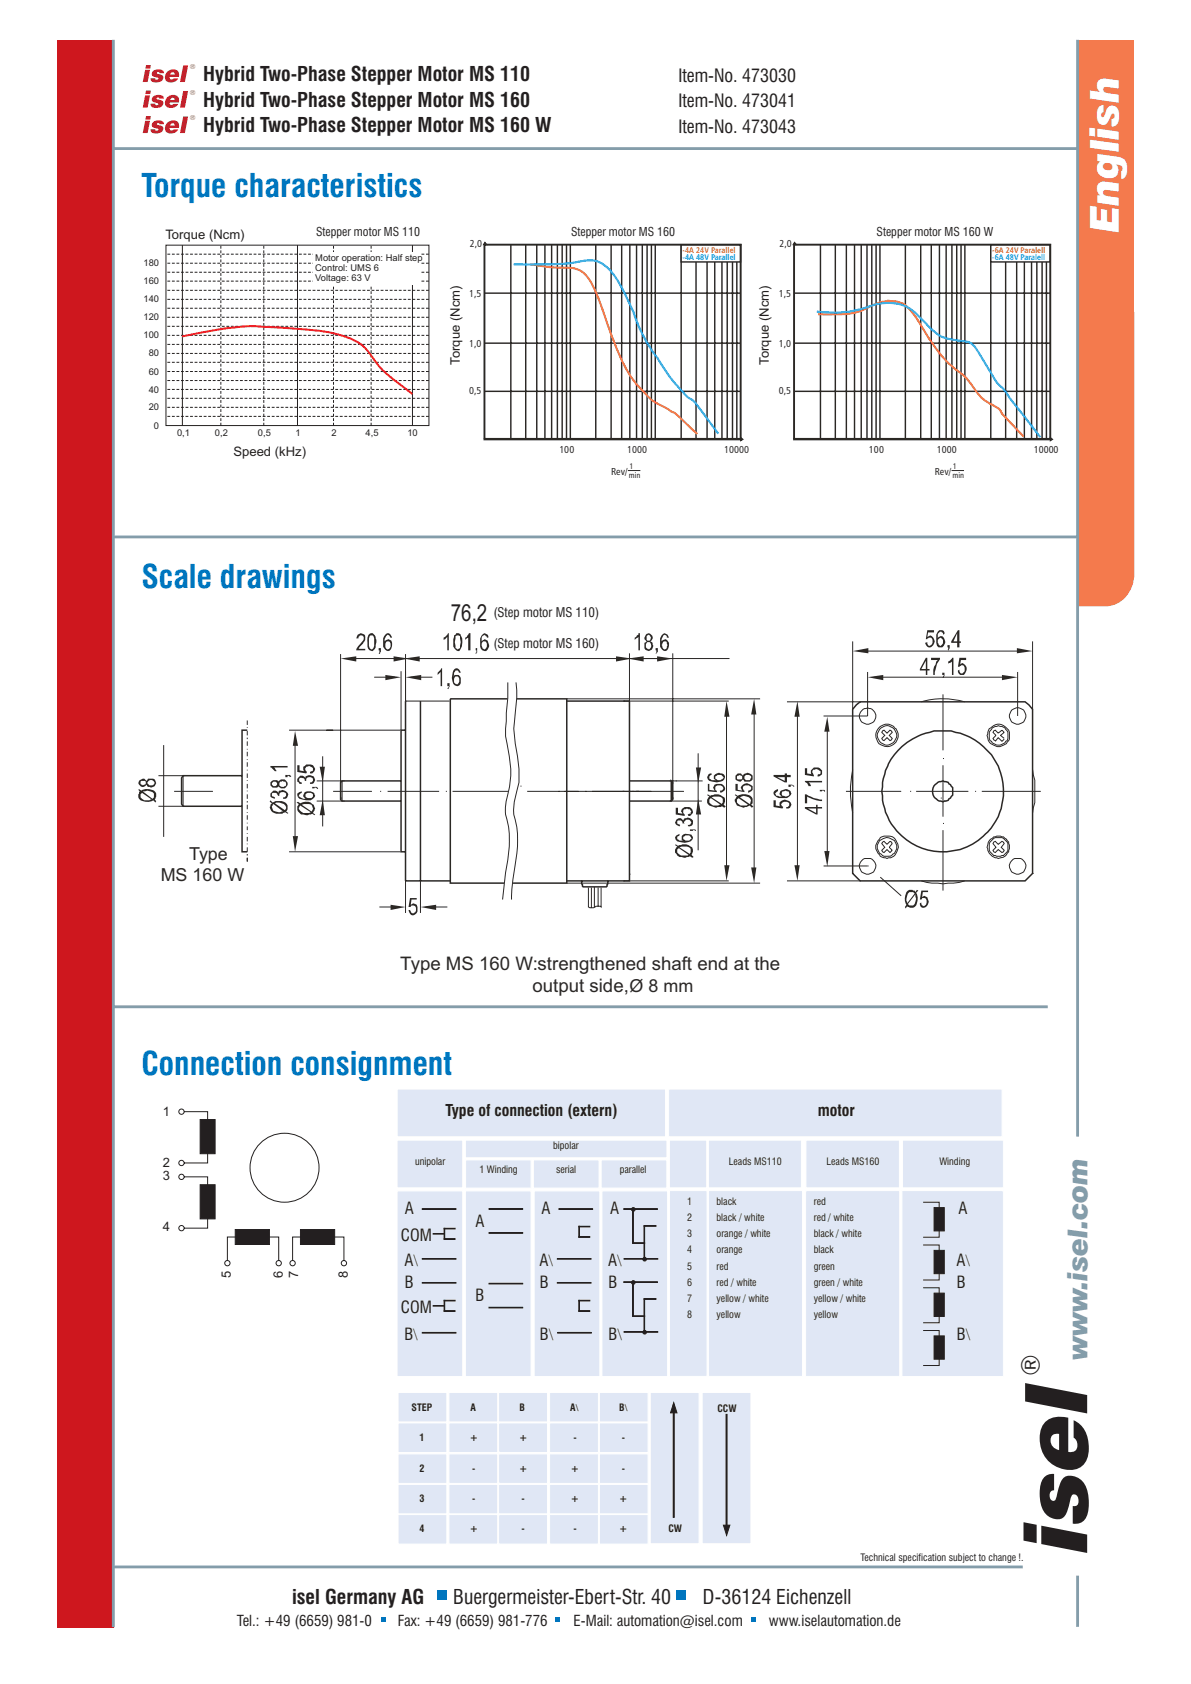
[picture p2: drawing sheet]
<svg xmlns="http://www.w3.org/2000/svg" width="210mm" height="297mm" viewBox="0 0 210 297" stroke-linecap="round" stroke-linejoin="round" font-family="sans-serif">
<path d="M10 7h10v280h-10z" fill="#ce171e"/>
<path d="M20 7v280M20.2 26.2h169.6" fill="none" stroke="#849daa" stroke-width=".5"/>
<path d="M183.6 269.1v3.3l8.1 1.5v-3.2zM180.5 268.5v3.2l2.3 .5v-3.2zM184.3 260.4a4.5 4.5 0 0 0-1 4 3.6 3.6 0 0 0 2.7 3.5 1.72 1.72 0 0 0 2.2-1.4l.4-1.7a1.43 1.43 0 0 1 .6-1.2 1.06 1.06 0 0 1 .9 1.6 .71 .71 0 0 1-1 .4v3.2a2.2 2.2 0 0 0 2.7-1.9 7.2 7.2 0 0 0-.9-5.6 2.67 2.67 0 0 0-3.4-.6 10.8 10.8 0 0 0-1.4 3.9 .59 .59 0 0 1-.7 .1 .59 .59 0 0 1-.3-.6 .89 .89 0 0 1 .7-1.2v-2.9h-.5zM184.3 250.8a5 5 0 0 0-.5 5.5 5.3 5.3 0 0 0 6.2 2.8 3.5 3.5 0 0 0 2-3.6 4.9 4.9 0 0 0-2.7-5v3.1a1.49 1.49 0 0 1 .1 2.4l-1.1 .1v-6a4.4 4.4 0 0 0-4 .7zM185.5 253.2l.7-.3h.5v2.9a1.69 1.69 0 0 1-1.2-2.6zM180.7 244v3.2l11 2.1v-3.2z" fill-rule="evenodd" fill="#231f20"/>
<path d="M20 94.7h170M20.1 276.4h160.2M190 277.9v9.1" fill="none" stroke="#849daa" stroke-width=".5"/>
<g fill="#fff">
<path d="M154.3 41.3h8.8v2h-8.8z"/>
<path d="M41.4 38.7h8.7v1.9h-8.7z"/>
</g>
<g fill="none" stroke="#2b2824" stroke-width=".25">
<path d="M85.5 51.7h45.2M90.1 43.2v34.2M92.7 43.2v34.2M94.6 43.2v34.2M96.1 43.2v34.2M97.3 43.2v34.2M98.3 43.2v34.2M99.1 43.2v34.2M99.9 43.2v34.2M100.6 43.2v34.2M105 43.2v34.2M107.7 43.2v34.2"/>
<path d="M109.6 43.2v34.2M111 43.2v34.2M112.2 43.2v34.2M113.2 43.2v34.2M114.1 43.2v34.2M114.8 43.2v34.2M115.5 43.2v34.2M120.1 43.2v34.2M122.7 43.2v34.2M124.7 43.2v34.2M126 43.2v34.2M127.3 43.2v34.2"/>
<path d="M128.2 43.2v34.2M129.1 43.2v34.2M129.9 43.2v34.2M85.5 60.5h45.2M85.5 69h45.2"/>
</g>
<path d="M120.1 43.2h10.5v3h-10.5z" fill="#fff"/>
<path d="M120.1 43.2h10.5v3h-10.5z" fill="none" stroke="#2b2824" stroke-width=".25"/>
<path d="M85.4 43h45.2l.2 .2-.2 .1h-45.2zM130.6 43h.2v.2zM130.4 43.2h.4v34.2l-.2 .3-.2-.3zM130.8 77.4v.3h-.2zM85.4 77.2h45.2v.5h-45.2l-.2-.3zM85.2 77.4l.2 .3h-.2zM85.4 43l.2 .2v34.2h-.4v-34.2zM85.2 43h.2l-.2 .2z" fill="#2b2824"/>
<path d="M85.5 42.7l.3 .5h-.6z" fill="#2b2824"/>
<path d="M85.5 42.7l.3 .5h-.6z" fill="none" stroke="#2b2824" stroke-width=".18"/>
<path d="M130.6 77.2l.4 .3-.4 .3z" fill="#2b2824"/>
<path d="M130.6 77.2l.4 .3-.4 .3zM110.7 83h2.2M167.8 83h2.2" fill="none" stroke="#2b2824" stroke-width=".18"/>
<path d="M93.5 46.7l1 .1a32.9 32.9 0 0 0 6.4 .5 4.2 4.2 0 0 1 3.3 2.5 67.9 67.9 0 0 1 3.7 9.5l.3 .8a22.8 22.8 0 0 0 7 10.7l2.6 1.4a10.6 10.6 0 0 1 3.5 2.8l1.6 1.5" fill="none" stroke="#f5821f" stroke-width=".35"/>
<path d="M90.6 46.6h3a48.2 48.2 0 0 0 10.2-.7 5.6 5.6 0 0 1 4.7 3 38.1 38.1 0 0 1 4 8.5 29.9 29.9 0 0 0 3.8 6.4 26.8 26.8 0 0 0 5.3 6.5 3.1 3.1 0 0 1 1.6 1.6l3.4 4.6" fill="none" stroke="#00adef" stroke-width=".35"/>
<g fill="none" stroke="#2b2824" stroke-width=".25">
<path d="M140.1 51.7h45.1M144.7 43.2v34.2M147.3 43.2v34.2M149.2 43.2v34.2M150.7 43.2v34.2M151.8 43.2v34.2M152.9 43.2v34.2M153.7 43.2v34.2M154.5 43.2v34.2M155.1 43.2v34.2M159.6 43.2v34.2M162.3 43.2v34.2"/>
<path d="M164.2 43.2v34.2M165.6 43.2v34.2M166.8 43.2v34.2M167.8 43.2v34.2M168.7 43.2v34.2M169.4 43.2v34.2M170.1 43.2v34.2M174.7 43.2v34.2M177.3 43.2v34.2M179.2 43.2v34.2M180.6 43.2v34.2M181.9 43.2v34.2"/>
<path d="M182.8 43.2v34.2M183.7 43.2v34.2M184.5 43.2v34.2M140.1 60.5h45.1M140.1 69h45.1"/>
</g>
<path d="M174.7 43.2h10.5v3h-10.5z" fill="#fff"/>
<path d="M174.7 43.2h10.5v3h-10.5z" fill="none" stroke="#2b2824" stroke-width=".25"/>
<path d="M140 43h45.2l.1 .2-.1 .1h-45.2zM185.2 43h.1v.2zM185 43.2h.3v34.2l-.1 .3-.2-.3zM185.3 77.4v.3h-.1zM140 77.2h45.2v.5h-45.2l-.2-.3zM139.8 77.4l.2 .3h-.2zM140 43l.2 .2v34.2h-.4v-34.2zM139.8 43h.2l-.2 .2z" fill="#2b2824"/>
<path d="M140.1 42.7l.3 .5h-.6z" fill="#2b2824"/>
<path d="M140.1 42.7l.3 .5h-.6z" fill="none" stroke="#2b2824" stroke-width=".18"/>
<path d="M185.2 77.2l.4 .3-.4 .3z" fill="#2b2824"/>
<path d="M185.2 77.2l.4 .3-.4 .3z" fill="none" stroke="#2b2824" stroke-width=".18"/>
<path d="M144.2 55.4a28.1 28.1 0 0 0 6.9-.4l.8-.2a12.9 12.9 0 0 1 4.1-1.6l.9-.1 1.3 .1a3.9 3.9 0 0 1 2.6 1.8l1.1 1.6a31.7 31.7 0 0 0 6.1 8.2 13 13 0 0 1 4.4 4.6 11.9 11.9 0 0 0 3.7 2.7l.6 .9 3.7 4" fill="none" stroke="#f5821f" stroke-width=".35"/>
<path d="M144 55a19.4 19.4 0 0 0 10.1-1.2 7.7 7.7 0 0 1 8.7 2.8 8.8 8.8 0 0 0 4.5 3.2l2.1 .3a3 3 0 0 1 3.1 2l3.2 5.4 .5 .5a7.1 7.1 0 0 1 1.9 2.3l5.3 6.8" fill="none" stroke="#00adef" stroke-width=".35"/>
<path d="M29.3 43.2h46.3v31.9h-46.3z" fill-rule="evenodd" fill="#fff" stroke="#231f20" stroke-width=".18"/>
<g fill="none" stroke="#231f20" stroke-width=".18" stroke-dasharray=".5 .3" stroke-linecap="butt">
<path d="M75.6 44.8h-46.3M75.6 46.4h-46.3M75.6 48h-46.3M75.6 49.6h-46.3M75.6 51.2h-46.3M75.6 52.8h-46.3M75.6 54.4h-46.3M75.6 56h-46.3M75.6 57.6h-46.3M75.6 59.2h-46.3M38.9 75.1v-31.9M46.5 75.1v-31.9"/>
<path d="M58.8 75.1v-31.9M65.4 75.1v-31.9M75.6 60.7h-46.3M75.6 62.3h-46.3M75.6 63.9h-46.3M75.6 65.5h-46.3M75.6 67.1h-46.3M75.6 68.7h-46.3M75.6 70.3h-46.3M75.6 71.9h-46.3M75.6 73.4h-46.3"/>
</g>
<path d="M32.2 43.2v31.9M52.5 43.2v31.9M72.7 43.2v31.9" fill="none" stroke="#231f20" stroke-width=".18"/>
<path d="M55.2 44.5h18.9v5.8h-18.9z" fill="#fff"/>
<path d="M32.1 59.4a57 57 0 0 1 13.2-1.8h.5a103.9 103.9 0 0 1 13 1.2 9.8 9.8 0 0 1 6.8 4.1 20 20 0 0 0 5.8 5.6l1.3 1" fill="none" stroke="#ed1c24" stroke-width=".35"/>
<path d="M190 55h10v46.2a5.4 5.4 0 0 1-5 5.7h-5z" fill-rule="evenodd" fill="#f47a4d"/>
<path d="M190 7h10v50h-10z" fill="#f47a4d"/>
<path d="M190 7v193.5" fill="none" stroke="#849daa" stroke-width=".5"/>
<g fill="#b72837">
<path d="M25.6 12.3l-.4 2.2h.8l.5-2.2zM25.7 11.5l-.1 .6h.9l.1-.6zM26.9 12.6l-.1 .6 .1 .2 .9 .3 .1 .2-.3 .2-.2-.2v-.1h-.9l.1 .3a1.37 1.37 0 0 0 2.2-.3l-.1-.5-1.1-.3v-.1l.3-.2 .2 .2h.8l-.1-.3a1.4 1.4 0 0 0-1.9 0zM29.5 12.7a1.06 1.06 0 0 0-.3 1.4 1.06 1.06 0 0 0 1.3 .4l.4-.1 .5-.6h-.8a.39 .39 0 0 1-.7 0v-.2h1.6a1.02 1.02 0 0 0-.2-1.2 1.02 1.02 0 0 0-1.2-.1zM30.1 12.9a.39 .39 0 0 1 .7 0v.2h-.8zM32.3 11.5l-.6 3h.9l.6-3z" fill-rule="evenodd"/>
<path d="M25.6 16.8l-.4 2.2h.8l.5-2.2zM25.7 16l-.1 .6h.9l.1-.6zM26.9 17.1l-.1 .6 .1 .2 .9 .3 .1 .2-.3 .2-.2-.2v-.1h-.9l.1 .3a1.37 1.37 0 0 0 2.2-.3l-.1-.5-1.1-.3v-.1l.3-.2 .2 .2h.8l-.1-.3a1.4 1.4 0 0 0-1.9 0zM29.5 17.2a1.06 1.06 0 0 0-.3 1.4 1.06 1.06 0 0 0 1.3 .4l.4-.1 .5-.6h-.8a.39 .39 0 0 1-.7 0v-.2h1.6a1.02 1.02 0 0 0-.2-1.2 1.02 1.02 0 0 0-1.2-.1zM30.1 17.4a.39 .39 0 0 1 .7 0v.2h-.8zM32.3 16l-.6 3h.9l.6-3z" fill-rule="evenodd"/>
<path d="M25.6 21.3l-.4 2.2h.8l.5-2.2zM25.7 20.5l-.1 .6h.9l.1-.6zM26.9 21.6l-.1 .6 .1 .2 .9 .3 .1 .2-.3 .2-.2-.2v-.1h-.9l.1 .3a1.37 1.37 0 0 0 2.2-.3l-.1-.5-1.1-.3v-.1l.3-.2 .2 .2h.8l-.1-.3a1.4 1.4 0 0 0-1.9 0zM29.5 21.7a1.06 1.06 0 0 0-.3 1.4 1.06 1.06 0 0 0 1.3 .4l.4-.1 .5-.6h-.8a.39 .39 0 0 1-.7 0v-.2h1.6a1.02 1.02 0 0 0-.2-1.2 1.02 1.02 0 0 0-1.2-.1zM30.1 21.9a.39 .39 0 0 1 .7 0v.2h-.8zM32.3 20.5l-.6 3h.9l.6-3z" fill-rule="evenodd"/>
</g>
<g fill="#0075be">
<path d="M77.1 280.5h1.8v1.8h-1.8z"/>
<path d="M119.3 280.5h1.7v1.8h-1.7z"/>
<path d="M67.2 285.3h.8v.8h-.8z"/>
<path d="M97.8 285.3h.8v.8h-.8z"/>
<path d="M132.4 285.3h.8v.8h-.8z"/>
</g>
<g fill="#e0e7f5" stroke="#fff" stroke-width=".18">
<path d="M117.9 192.1h58.8v8.4h-58.8z" fill-rule="evenodd"/>
<path d="M70 192.1h47.3v8.4h-47.3z" fill-rule="evenodd"/>
<path d="M70 201.1h11.6v8.4h-11.6z" fill-rule="evenodd"/>
<path d="M124.9 201.1h16.4v8.4h-16.4z" fill-rule="evenodd"/>
<path d="M118 201.1h6.6v8.4h-6.6z" fill-rule="evenodd"/>
<path d="M124.9 210h16.6v32.8h-16.6z" fill-rule="evenodd"/>
<path d="M118 210h6.7v32.8h-6.7z" fill-rule="evenodd"/>
<path d="M142 210h16.6v32.8h-16.6z" fill-rule="evenodd"/>
<path d="M142.1 201.1h16.5v8.4h-16.5z" fill-rule="evenodd"/>
<path d="M159.1 201.1h17.8v8.4h-17.8z" fill-rule="evenodd"/>
<path d="M159 210h17.9v32.8h-17.9z" fill-rule="evenodd"/>
<path d="M70 210.1h11.6v32.7h-11.6z" fill-rule="evenodd"/>
<path d="M82 210.1h11.6v32.7h-11.6z" fill-rule="evenodd"/>
<path d="M94.2 210.1h11.6v32.7h-11.6z" fill-rule="evenodd"/>
<path d="M106.1 210.1h11.6v32.7h-11.6z" fill-rule="evenodd"/>
<path d="M82 201.1h35.6v3.1h-35.6z" fill-rule="evenodd"/>
<path d="M82.1 204.6h11.6v5h-11.6z" fill-rule="evenodd"/>
<path d="M94 204.6h11.6v5h-11.6z" fill-rule="evenodd"/>
<path d="M106 204.6h11.6v5h-11.6z" fill-rule="evenodd"/>
</g>
<g fill="#231f20" stroke="#231f20" stroke-width=".18">
<path d="M164.7 213h1.8v4.1h-1.8z" fill-rule="evenodd"/>
<path d="M164.7 228.1h1.8v4.1h-1.8z" fill-rule="evenodd"/>
<path d="M164.7 220.6h1.8v4.1h-1.8z" fill-rule="evenodd"/>
<path d="M164.7 235.6h1.8v4.1h-1.8z" fill-rule="evenodd"/>
<path d="M74.4 213.2h6v.1h-6z" fill-rule="evenodd"/>
<path d="M98.5 213.2h6v.1h-6z" fill-rule="evenodd"/>
<path d="M110 213.2h5.9v.1h-5.9z" fill-rule="evenodd"/>
<path d="M111.5 219.2h2.2v.1h-2.2z" fill-rule="evenodd"/>
<path d="M113.5 216.2h2.2v.1h-2.2z" fill-rule="evenodd"/>
<path d="M111.5 213.3h.2v6h-.2z" fill-rule="evenodd"/>
<path d="M113.5 216.2v6h.2v-6z" fill-rule="evenodd"/>
<path d="M74.4 222h6v.1h-6z" fill-rule="evenodd"/>
<path d="M98.3 222h5.9v.1h-5.9z" fill-rule="evenodd"/>
<path d="M110 222h6v.1h-6z" fill-rule="evenodd"/>
<path d="M86.2 226.4h6v.1h-6z" fill-rule="evenodd"/>
<path d="M86.2 213.2h6v.1h-6z" fill-rule="evenodd"/>
<path d="M74.4 235h6v.1h-6z" fill-rule="evenodd"/>
<path d="M98.3 235h6v.1h-6z" fill-rule="evenodd"/>
<path d="M74.4 226.2h6v.1h-6z" fill-rule="evenodd"/>
<path d="M98.3 226.2h5.9v.1h-5.9z" fill-rule="evenodd"/>
<path d="M86.2 230.6h6v.1h-6z" fill-rule="evenodd"/>
<path d="M86.2 217.4h6v.1h-6z" fill-rule="evenodd"/>
<path d="M76.4 217.6h1.9v.1h-1.9z" fill-rule="evenodd"/>
<path d="M76.4 230.3h1.9v.1h-1.9z" fill-rule="evenodd"/>
<path d="M78.3 216.7h1.9v.1h-1.9z" fill-rule="evenodd"/>
<path d="M78.3 229.4h1.9v.1h-1.9z" fill-rule="evenodd"/>
<path d="M102.1 229.4h1.9v.1h-1.9z" fill-rule="evenodd"/>
<path d="M102.1 216.3h1.9v.1h-1.9z" fill-rule="evenodd"/>
<path d="M78.3 218.5h1.9v.1h-1.9z" fill-rule="evenodd"/>
<path d="M78.3 231.2h1.9v.1h-1.9z" fill-rule="evenodd"/>
<path d="M102.1 231.2h1.9v.1h-1.9z" fill-rule="evenodd"/>
<path d="M102.1 218.1h1.9v.1h-1.9z" fill-rule="evenodd"/>
<path d="M78.3 216.7h.1v1.9h-.1z" fill-rule="evenodd"/>
<path d="M78.3 229.4h.1v1.9h-.1z" fill-rule="evenodd"/>
<path d="M102.1 229.4h.1v1.9h-.1z" fill-rule="evenodd"/>
<path d="M102.1 216.3h.1v1.9h-.1z" fill-rule="evenodd"/>
<path d="M110 226.1h5.9v.1h-5.9z" fill-rule="evenodd"/>
<path d="M111.5 232.1h2.2v.1h-2.2z" fill-rule="evenodd"/>
<path d="M113.5 229.1h2.2v.1h-2.2z" fill-rule="evenodd"/>
<path d="M111.5 226.2h.2v6h-.2z" fill-rule="evenodd"/>
<path d="M113.5 229.1v6h.2v-6z" fill-rule="evenodd"/>
<path d="M110 234.9h6v.1h-6z" fill-rule="evenodd"/>
<circle cx="111.7" cy="213.3" r=".32"/>
<circle cx="113.7" cy="222.1" r=".32"/>
<circle cx="111.7" cy="226.2" r=".32"/>
<circle cx="113.7" cy="235" r=".32"/>
</g>
<path d="M162.8 212.1h2.8v6.1h-2.8M162.8 219.6h2.8v6.2h-2.8M162.8 227.1h2.8v6.2h-2.8M162.8 234.7h2.8v6.2h-2.8" fill="none" stroke="#231f20" stroke-width=".18"/>
<circle cx="50.2" cy="206" r="6.1" fill="#fff" stroke="#231f20" stroke-width=".18"/>
<g fill="#231f20" stroke="#231f20" stroke-width=".18">
<path d="M35.3 197.5h2.6v6h-2.6z" fill-rule="evenodd"/>
<path d="M35.3 209h2.6v6h-2.6z" fill-rule="evenodd"/>
<path d="M41.5 216.9h6v2.6h-6z" fill-rule="evenodd"/>
<path d="M53 216.9h6v2.6h-6z" fill-rule="evenodd"/>
</g>
<g fill="none" stroke="#231f20" stroke-width=".18">
<path d="M32.5 196.1h4.1v9h-4.1M32.5 207.6h4.1v9h-4.1M40.1 222.3v-4.1h9v4.1M51.6 222.3v-4.1h9v4.1"/>
<circle cx="32" cy="196.1" r=".47"/>
<circle cx="32" cy="207.6" r=".47"/>
<circle cx="32" cy="216.6" r=".47"/>
<circle cx="32" cy="205.1" r=".47"/>
<circle cx="40.1" cy="222.8" r=".47"/>
<circle cx="49.1" cy="222.8" r=".47"/>
<circle cx="51.6" cy="222.8" r=".47"/>
<circle cx="60.6" cy="222.8" r=".47"/>
</g>
<g fill="none" stroke="#2b2824" stroke-width=".18">
<path d="M150.3 113.1v12M153 118.5v7.8h-7.8M179.4 118.5v7.8M182 113.1v12M138.7 123.8h13.1M149.1 139.6h9.8M150.3 135.8a18.3 18.3 0 0 0 0 7.6M154.9 128.4a1.76 1.76 0 0 1 2.8 0 1.81 1.81 0 0 1-.5 3.1 2.07 2.07 0 0 1-2.3-.3 2.07 2.07 0 0 1 0-2.8zM155.6 128.9l.3-.1 .5 .5 .5-.5 .3 .1 .1 .3-.5 .5 .5 .5-.1 .3-.3 .1-.5-.5-.5 .5-.3-.1-.1-.3 .5-.5-.5-.5zM160.5 139.6h.1M161.5 139.6h9.2M162.4 123.8a13.6 13.6 0 0 1 7.7 0"/>
<path d="M166.3 133.8h.1M166.3 122.5v9.8M166.3 135v9.1M171.9 139.6h.1M173.1 139.6h10.4M174.4 128.5a2.57 2.57 0 0 1 2.1-.7 2.53 2.53 0 0 1 1.5 1.4v1.2l-.2 .2a2.04 2.04 0 0 1-2.2 1 2.04 2.04 0 0 1-1.6-1.9zM174.9 128.4l.6-.3a1.67 1.67 0 0 1 2.2 1.9 1.64 1.64 0 0 1-2 1.4l-.8-.4-.1-.2-.3-.2-.1-.4a1.85 1.85 0 0 1 .5-1.8zM177 130.2l-.6-.5 .6-.5-.3-.4-.7 .5-.5-.5-.3 .1-.1 .3 .5 .5-.5 .5 .1 .3 .3 .1M177 130.4l-.3 .4-.7-.7-.5 .7M182 135.8l.4 1.8v4l-.4 1.8M138.7 155.4h13.1M145.2 152.7h7.8"/>
<path d="M150.3 154.1h.1M153 152.7h.1M155.1 148.3a1.8 1.8 0 0 1 3 1 1.65 1.65 0 0 1-2 1.7 1.71 1.71 0 0 1-1-2.7zM155.2 147.7a2.81 2.81 0 0 1 2.3 0 2.52 2.52 0 0 1 .8 2.2 1.69 1.69 0 0 1-1.7 1.4 1.64 1.64 0 0 1-1.9-1.1 1.63 1.63 0 0 1 .4-2.2zM155.6 148.5l.3-.1 .5 .5 .5-.5 .3 .1 .1 .3-.5 .7 .5 .5-.4 .4-.5-.5-.5 .5-.3-.2-.1-.2 .5-.5-.5-.7zM162.4 155.4l1.9 .4 2 .1 2.9-.3 .9-.2M165.9 140.8h.1M166.3 145.2h.1M166.3 146.4v10.7M166.5 141.3h.1M174.5 148.5l1-.8h1.2l.2 .2 .8 .9v1.2l-.4 .5a1.75 1.75 0 0 1-2.9-.5v-1.2zM175.2 148.5l.3-.1 .5 .5 .7-.5 .2 .1 .1 .3-.5 .7 .5 .5-.1 .2-.2 .2-.7-.5-.5 .5-.3-.2-.1-.2 .5-.5-.5-.7z"/>
<path d="M182 154.1h.1"/>
<circle cx="153" cy="126.3" r="1.46"/>
<circle cx="156.4" cy="129.8" r="1.69"/>
<circle cx="179.4" cy="126.3" r="1.46"/>
<circle cx="152.9" cy="152.8" r="1.43"/>
<circle cx="176.1" cy="149.4" r="1.96"/>
<circle cx="179.5" cy="152.8" r="1.43"/>
</g>
<g fill="none" stroke="#2b2824" stroke-width=".26">
<path d="M151 124.3l.6-.5h29.1l.7 .5 .6 .8v29l-1.3 1.3h-29.1l-1.3-1.3v-29zM164.7 138.6a2 2 0 0 1 1.6-.9l.9 .3 .8 .9v1.3l-.3 .3a1.72 1.72 0 0 1-2.4 .7 1.82 1.82 0 0 1-.6-2.6z"/>
<circle cx="166.2" cy="139.6" r="10.7"/>
</g>
<g fill="#2b2824">
<path d="M162.4 157.1h1.2v.3h-.9l-.1 .9 .4-.3a1.05 1.05 0 0 1 .7 1.3 1.05 1.05 0 0 1-1.2 .8l-.2-.3-.1-.5 .2-.1a.51 .51 0 0 0 .4 .7 .74 .74 0 0 0 .6-.9 .74 .74 0 0 0-.8-.6l-.2 .3h-.2z"/>
<path d="M163.5 111.2h1.2v.4h-1.1l-.1 .7 .5-.2a1.05 1.05 0 0 1 .8 1.2 1.05 1.05 0 0 1-1.2 .8l-.5-.7 .4-.1a.51 .51 0 0 0 .4 .6l.4-.2 .1-.3v-.5l-.3-.4h-.3l-.3 .1v.1h-.3z"/>
<path d="M167 113.8h.4l-.1 .9-.3-.1h.2z"/>
<path d="M164.1 116h1.6v.3a5.2 5.2 0 0 0-.9 2.8h-.3v-1l.6-1.4 .2-.3h-1.2z"/>
<path d="M166.1 118.7h.4l-.1 .9-.3-.1h.2l.1-.3v-.1h-.3z"/>
<path d="M167.2 116.7l.2-.1 .4-.6h.3v3.1h-.3v-2.4l-.6 .4z"/>
<path d="M169.2 116h1.1v.4h-.9l-.1 .8 .4-.2a1.2 1.2 0 0 1 .2 2.1h-.6l-.4-.6v-.2l.3-.2v.3l.2 .4h.3l.4-.4v-.7l-.3-.4h-.4v.2l-.5 .1z"/>
<path d="M159.8 157.4l.5-.4 1 .1 .1 .3 .2-.4 .3 .1-.4 .4a2.19 2.19 0 0 1-.2 2.5 1.12 1.12 0 0 1-1.4-.1l-.2 .3-.2-.2 .3-.4a2.35 2.35 0 0 1 0-2.2zM160.3 157.4a1.83 1.83 0 0 0-.4 1.9l1.4-1.7a.73 .73 0 0 0-1-.2zM161.4 157.7l-1.3 1.8a.75 .75 0 0 0 .8 .2 .75 .75 0 0 0 .5-.6l.1-.6z"/>
<path d="M165.3 111.4l.3-.2 .8 .1 .1 .5-.2 .1a.47 .47 0 0 0-.6-.5l-.4 .4v.8l.2-.3 .2-.1a.95 .95 0 0 1 .9 1.2l-.5 .8h-.6a2.46 2.46 0 0 1-.2-2.8zM165.3 112.9v.5l.4 .5h.2l.4-.4v-.6l-.4-.4z"/>
<path d="M168.9 111.2h.3v1.9h.2v.3h-.2v.8h-.4v-.8h-1.1v-.3zM168.8 111.7l-.7 1.4h.7z"/>
<path d="M163.2 116h.3v2h.4v.3h-.4v.8h-.3v-.8h-1v-.3zM163.2 116.6l-.8 1.4h.8z"/>
</g>
<path d="M152.2 114.8h28.3M154.1 119.5h23.5" fill="none" stroke="#2b2824" stroke-width=".18"/>
<g fill="#2b2824">
<path d="M136.4 141.2h.4v.9l.8 .1-.2-.1a.92 .92 0 0 1 1-1.1l.7 .3 .3 .3a.74 .74 0 0 1-.1 .7 .74 .74 0 0 1-.7 .3v-.2h.3l.2-.3v-.4l-.1-.1-.3-.2-.7 .2-.3 .4 .1 .2 .3 .2-.1 .2-1.6-.2z"/>
<path d="M139 138.4h.7l.4 .3-.2 .1-.2-.3h-.3v.3h-.4z"/>
<path d="M141.9 140.1h.3l1.3 .7 1.4 .2v.3l-1.3-.2-1.3-.6v1.2h-.4z"/>
<path d="M144.5 139.3h.8l.2 .3-.2 .1-.1-.2-.7 .1z"/>
<path d="M141.9 137.7h3v.3h-2.3l.4 .5v.2h-.4a1.04 1.04 0 0 0-.7-.8z"/>
<path d="M141.9 135.5h.4v.9l.8 .2-.1-.2v-.5l.5-.5h.8l.2 .1 .4 .4v.7l-.5 .4h-.3l.2-.4 .4-.2v-.4a1.21 1.21 0 0 0-1.3-.2 .63 .63 0 0 0 .1 .9v.3l-1.6-.3z"/>
<path d="M136.7 139.4l.5-.2v.4l-.6 .4a.47 .47 0 0 0 .6 .4l.6 .1-.4-.4 .3-.6 1-.3 .7 .4 .1 .4-.1 .2-.7 .6h-1.4a.98 .98 0 0 1-.9-1.1zM138 139.6l-.2 .2 .2 .6 .5 .1 .6-.3-.1-.6-.5-.1z"/>
<path d="M136.4 136.7h2v-.3h.3v.3h.7v.4h-.7v.9h-.3l-2-1zM137 137.1l1.4 .6v-.6z"/>
<path d="M141.9 142.4h2v-.4h.2v.4h.8v.2h-.8v1.1h-.2l-2-1.1zM142.4 142.6l1.5 .8v-.8z"/>
</g>
<g fill="none" stroke="#2b2824" stroke-width=".18">
<path d="M60 115.4v22.9M70.7 118.4v10.4M71.5 115.4v8.3M111 115.2v9.5M118.6 115.2v23.1M27.9 136.8h4.6M30.7 139.6h6.8M32.3 136.8v5.4M51 128.8h19.6M55.8 137.7h4.8M58.7 139.6h6.9M60.3 137.7v3.6"/>
<path d="M60.6 137.7h.1M67 139.6h.1M68.3 139.6h9.1M71.5 123.7h.1M71.5 123.7h7.8M78.6 139.6h.1M79.8 139.6h10.4M92.9 139.6h27.7M98.5 139.6h.1M99.9 123.3h34.1M103.2 139.6h.1M109.9 123.7h.1"/>
<path d="M109.9 123.7h18.6M111 139.6h.1M111.5 139.6h.1M118.1 137.7h5.8M119.1 137.7h.1M140.6 124.7v28.8M145.9 127.9v23M27.9 142.2h4.6M51 150.2h19.6M55.8 141.3h4.8M60 140.8h.1M60.6 141.3h.1"/>
<path d="M71.5 155.4v5.6M74.1 155.4v5.6M99.9 155.8h34.1M103.7 156.6v3.4l.3 .1h.7l.4-.2h.7l.2 .1v-3.4M104.3 156.6v3.5M104.8 156.4v3.6M105.5 156.6v3.3M109.9 155.4h.1M109.9 155.4h18.6M111 154.2h.1M118.1 141.3h5.6M118.6 140.8h.1"/>
<path d="M155.2 154.7l3.7 3.3"/>
</g>
<path d="M42.7 136.8h-10.4l-.3 .4v4.6l.3 .4h10.4M43.6 128.8h-.9v21.4h.9M70.7 137.7h-10.4l-.3 .3v3l.3 .3h10.4M71.5 128.8h-.8v21.4h.8M71.5 123.7v31.7h7.8M74.1 123.7v31.7M79.4 123.3h20.5v32.5h-20.5zM99.9 123.7h11.1v31.7h-11.1M111 137.7h7.3M102.6 155.4v.5l.2 .5h4.1l.3-.5v-.5M111 141.3h7.3l.3-.3v-3l-.3-.3v3.6" fill="none" stroke="#2b2824" stroke-width=".26"/>
<g fill="#2b2824">
<path d="M48.2 139.5h.4l.5 .3v-.2l.4-.1a1.04 1.04 0 0 1 1.3 .6l-.2 .7-.7 .1v-.3h.3l.2-.2v-.4a.64 .64 0 0 0-.7-.3 .64 .64 0 0 0-.4 .7h-.3l-.1-.4-.3-.2h-.5l-.2 .2v.4l.6 .2v.3l-.8-.4a1.06 1.06 0 0 1 .5-1z"/>
<path d="M50.3 136.7a.94 .94 0 0 1 1.1 .3l-.3 .1v-.1l-.4-.2v.3h-.4z"/>
<path d="M47.7 135.1h3v.3h-2.4l.4 .5v.1h-.2l-.8-.6z"/>
<path d="M129.7 138.3h.4v1l.8 .2-.3-.6a1.09 1.09 0 0 1 1.7-.5l.4 .3v.6l-.8 .5v-.3l.5-.3v-.4l-.4-.3h-.6l-.3 .2-.1 .1v.4l.1 .3h.1v.2l-1.5-.2z"/>
<path d="M124.8 138.3h.3v1l.9 .2-.3-.6 .3-.5 .4-.1h.8l.2 .1 .4 .4 .1 .3-.2 .3-.7 .4-.1-.3a.51 .51 0 0 0 .7-.4l-.3-.4-.8-.2-.4 .3v.5l.3 .2v.2l-1.6-.1z"/>
<path d="M77.8 117.9h.1v3.1h-.2v-2.5l-.5 .6v-.4z"/>
<path d="M78.9 120.5h.4v.7l-.3 .4-.1-.2 .2-.4h-.2z"/>
<path d="M72.3 158.4h1.2v.3h-.9l-.2 .9 .4-.3 .4 .2 .3 .1 .1 .4v.8l-.1 .2-.4 .4-.4 .1-.3-.2-.4-.8h.3l.3 .5 .2 .2 .4-.3 .1-.8-.1-.2-.3-.2h-.3l-.2 .3h-.4z"/>
<path d="M63.1 111.9l.5-.2 .5 .1a.98 .98 0 0 1 0 1.5l-.9 1.1h1.2v.3h-1.6l.4-.8a2.17 2.17 0 0 0 .9-1.6l-.2-.2h-.4l-.3 .2v.3h-.4z"/>
<path d="M66.8 114.3h.4v.7l-.3 .4-.1-.2 .1-.1z"/>
<path d="M112.6 111.7h.2v3h-.2v-2.4l-.7 .6v-.4l.7-.6z"/>
<path d="M115.6 114.3h.4v.7l-.3 .4-.1-.2 .1-.1z"/>
<path d="M79 111.7h.1v3h-.2v-2.4l-.7 .6v-.4l.7-.6z"/>
<path d="M82.7 111.7h.2v3h-.4v-2.4v.2l-.5 .4v-.4l.3-.2z"/>
<path d="M83.9 114.3h.2a.94 .94 0 0 1-.2 1.1v-.3h.1z"/>
<path d="M55 138.8a.94 .94 0 0 1 1.1 .3l-.1 .1-.3-.3-.7 .2z"/>
<path d="M52.5 137.3l.4-.5a.9 .9 0 0 1 1 .4v-.2a1.04 1.04 0 0 1 1.7 .6 .72 .72 0 0 1-.9 .7v-.3h.2l.3-.3v-.4a.64 .64 0 0 0-.8-.2 .64 .64 0 0 0-.4 .6h-.3a.62 .62 0 0 0-.9-.5l-.1 .4 .1 .3 .4 .1v.3h-.4l-.1-.3-.3-.1z"/>
<path d="M52.4 135h.4v.9l.8 .1-.1-.8 .5-.4h.8a.81 .81 0 0 1 .5 1.4l-.3 .2h-.3v-.2l.5-.3v-.4l-.7-.4-.5 .1-.3 .4 .4 .6-.1 .2-1.6-.2z"/>
<path d="M121.6 146.3h1l.1 .3-.3-.2-.8 .2z"/>
<path d="M119.3 144.5l.4-.2h.3l.5 .4a.91 .91 0 0 1 1.1-.4 .91 .91 0 0 1 .5 1.1l-.3 .3-.4 .1-.2-.3a.51 .51 0 0 0 .7-.4 .67 .67 0 0 0-.7-.5 .67 .67 0 0 0-.6 .5l.1 .1h-.4v-.2l-.2-.3h-.6l-.1 .2v.3l.5 .3-.1 .3a.71 .71 0 0 1-.7-.5 .71 .71 0 0 1 .2-.8z"/>
<path d="M119.1 142.5h.4v.9l.8 .1-.2-.4 .2-.5 .4-.2h.8a.8 .8 0 0 1 .7 .8 .8 .8 0 0 1-.8 .7l-.2-.2 .6-.2 .1-.4-.3-.4-.5-.1-.5 .1-.1 .7 .2 .3v.2l-1.6-.2z"/>
<path d="M47.7 141.2l.4 .4a1.86 1.86 0 0 1 2.6 .5v.6l-.3 .4 .4 .3-.1 .1-.4-.2a1.86 1.86 0 0 1-2.6-.5l-.2-.4 .2-.4 .2-.3-.4-.3zM48.2 141.8l-.3 .4a1.04 1.04 0 0 0 1.2 1.1l.8-.2zM48.5 141.7l1.8 1.2a.68 .68 0 0 0-.3-1.1l-.7-.2z"/>
<path d="M47.9 137.7l.3-.1h.7l.2 .3v-.2l.4-.2h.7l.5 .6v.3l-.5 .7h-.7l-.4-.3v-.1l-.2 .2h-.8l-.4-.4v-.5zM47.9 138.2a.45 .45 0 0 0 .9 0 .45 .45 0 0 0-.9 0zM49.4 137.9a.61 .61 0 0 0 .1 .8 .61 .61 0 0 0 .8 0l.1-.2-.1-.6-.5-.2z"/>
<path d="M129.5 140.2l.2-.1 .4 .3a1.93 1.93 0 0 1 2.6 .5v.8l-.3 .3 .4 .2-.2 .3-.4-.4-1.1 .4-1.2-.4-.1-.3a.8 .8 0 0 1 .1-1.3zM130.2 140.8l-.3 .2v.6l.3 .2 .4 .3h1l.3-.1zM130.5 140.6l1.7 1.2 .2-.5a1.33 1.33 0 0 0-1.9-.7z"/>
<path d="M129.7 136.8l.4-.4a.9 .9 0 0 1 .9 .4l.1-.2 .3-.2a.92 .92 0 0 1 1.3 .4v.7a1.27 1.27 0 0 1-1.5 .4l-.2-.4-.4 .4-.8-.3-.1-.1zM130.1 136.8l-.2 .2v.3a.86 .86 0 0 0 1 0v-.3l-.2-.2-.2-.1zM131.5 136.7l-.3 .3v.3l.2 .2a.86 .86 0 0 0 .9 0 .47 .47 0 0 0 0-.7z"/>
<path d="M124.7 140.2l.1-.1 .4 .3 .3-.2a2.09 2.09 0 0 1 2.2 .4 1.12 1.12 0 0 1-.1 1.4l.4 .2-.3 .3-.4-.3-1.1 .3-1.1-.4-.3-.3a.93 .93 0 0 1 .3-1.3zM125.3 140.8l-.2 .2v.6l.2 .2 .4 .3h.9l.4-.1zM125.5 140.6l1.8 1.2 .1-.2v-.7a1.67 1.67 0 0 0-1.9-.3z"/>
<path d="M124.9 136.6l.6-.2v.3l-.4 .3v.3l.4 .3h.7l-.3-.3a.92 .92 0 0 1 .9-1l.2 .1a.68 .68 0 0 1 .8 .7l-.1 .4a2.24 2.24 0 0 1-2.9 0l-.1-.4zM126.1 137v.3a.84 .84 0 0 0 1.5-.2l-.4-.4h-.7z"/>
<path d="M80.1 118l.3-.1h.3l.3 .3 .2 .5a.47 .47 0 0 1-.5-.4h-.4l-.2 .4-.2 .8 .3-.4h.6l.4 .5v.9a.69 .69 0 0 1-.6 .5l-.4-.1a2.31 2.31 0 0 1-.1-2.9zM80.3 119.3a.95 .95 0 0 0 0 1.3l.3 .2a.91 .91 0 0 0 .1-1.5z"/>
<path d="M65.2 111.8l.5-.1a1.03 1.03 0 0 1 .5 .9l.2 .3-.2 .9a.93 .93 0 0 1-.6 1l-.4-.1-.3-.3-.1-1.1a1.6 1.6 0 0 1 .4-1.5zM65.2 112.2l-.2 .4v1.3l.2 .4 .4 .3 .2-.3 .2-.4v-1.3l-.3-.5h-.4z"/>
<path d="M68 111.8l.3-.1h.3l.5 .8a.47 .47 0 0 1-.5-.4l-.3-.2a1.33 1.33 0 0 0-.5 1.2l.3-.2a.76 .76 0 0 1 .8 .1 .76 .76 0 0 1 .2 .8l-.1 .5-.2 .4-.3 .1h-.3l-.3-.3-.4-.4v-1.5zM68.1 113.3l-.2 .2v.7l.2 .2 .2 .2 .3-.2 .3-.3v-.6l-.3-.4h-.4z"/>
<path d="M114 111.8a.74 .74 0 0 1 .9 .2 .74 .74 0 0 1 .1 .8l-.3 .3a.86 .86 0 0 1 .3 1.3 .86 .86 0 0 1-1.3 .2l-.1-.3v-.9l.4-.3-.4-.4v-.2zM114.1 112.1a.86 .86 0 0 0 0 .9h.4l.3-.5-.4-.6zM114.1 113.3a.77 .77 0 0 0 .3 1.3 .78 .78 0 0 0 .1-1.3z"/>
<path d="M116.9 111.8l.3-.1 .5 .2 .3 .6h-.4v-.3l-.4-.3-.3 .2-.3 .6v.4l.3-.2 .4-.2a1.13 1.13 0 0 1 .7 1.1 1.13 1.13 0 0 1-.6 1h-.4l-.3-.3-.3-.4v-1.5zM117 113.1l-.1 .2a.84 .84 0 0 0 .3 1.3l.4-.3 .1-.5-.3-.7z"/>
<path d="M80.4 111.7h.4a1.78 1.78 0 0 1 .7 1.9l-.5 1.2a1.09 1.09 0 0 1-1.1-.7l.1-2 .3-.2zM80.3 112.2l-.1 1.1 .1 1 .4 .3 .4-.3 .1-1-.1-1.1-.3-.1z"/>
<path d="M85.2 111.8a.66 .66 0 0 1 .9 .7h-.3l-.4-.6-.4 .3-.1 .3v.6l.5-.4a1.17 1.17 0 0 1 .8 1 1.17 1.17 0 0 1-.5 1.1 .89 .89 0 0 1-1-.7v-1.5zM85 113.3a.97 .97 0 0 0 .4 1.3 .91 .91 0 0 0 .2-1.5h-.4z"/>
<path d="M52.3 141.6l.2-.2 .4 .3a1.7 1.7 0 0 1 2.7 .9l-.4 .8 .4 .3-.2 .1-.4-.3-.2 .2a1.65 1.65 0 0 1-1.3 0h-.4l-.6-.6-.1-.2v-.7l.3-.4zM52.9 142.1l-.2 .4a1.12 1.12 0 0 0 .8 .9h1l.3-.1zM53.2 142l1.7 1.1 .3-.4a.9 .9 0 0 0-.7-.9h-.9z"/>
<path d="M52.6 139.8l.6-.2v.2a.69 .69 0 0 0-.5 .7l.8 .4h.4l-.4-.4 .2-.8a1.25 1.25 0 0 1 1.9 .7 1.36 1.36 0 0 1-1.6 .8l-1.2-.3-.3-.3-.1-.4zM53.9 140.1v.4a.95 .95 0 0 0 1.3 0v-.4l-.4-.3h-.5z"/>
<path d="M24.5 139.2l.4 .3a2.19 2.19 0 0 1 2.5 .2 1.12 1.12 0 0 1-.1 1.3l.2 .3-.1 .3-.4-.4a2.19 2.19 0 0 1-2.5-.3l-.1-.3v-.5l.2-.5-.2-.3zM24.8 140.1v.5l.6 .6h1l.4-.2-1.8-1.2zM25.2 139.6l1.7 1.3a.75 .75 0 0 0 .2-.8 .75 .75 0 0 0-.6-.5l-.5-.1z"/>
<path d="M24.5 137.7l.1-.1a.71 .71 0 0 1 1.2 .1l.3-.4h.9a.79 .79 0 0 1 .4 1.1 .79 .79 0 0 1-1 .4h-.3l-.3-.4-.3 .3a.73 .73 0 0 1-.8-.1 .73 .73 0 0 1-.2-.9zM24.9 137.7l-.1 .2v.4l.1 .1 .3 .1 .5-.2v-.4l-.1-.2zM26.2 137.8l-.2 .3a.71 .71 0 0 0 .6 .5 .71 .71 0 0 0 .7-.5l-.2-.3-.3-.2h-.3z"/>
<path d="M119 149.1l.1-.2 .4 .3 .3-.1a2.09 2.09 0 0 1 2.2 .4 1.12 1.12 0 0 1-.1 1.3l.4 .4-.3 .1-.4-.3-.7 .3-1.1-.1-.4-.3-.4-.5v-.5l.4-.6zM119.7 149.6l-.3 .3v.5l.3 .2 .4 .3h1.1l.2-.1zM119.8 149.5l1.8 1.1 .2-.2v-.7a1.67 1.67 0 0 0-2-.2z"/>
<path d="M119.1 147.5l.7-.4a.47 .47 0 0 1-.4 .5v.4l.4 .3 .8 .1a.72 .72 0 0 1-.4-.9 .72 .72 0 0 1 1-.4l.7 .1a.75 .75 0 0 1 .2 .9 .75 .75 0 0 1-.7 .4 2.54 2.54 0 0 1-2.3-.4l-.1-.4zM120.5 147.6v.4a1.12 1.12 0 0 0 1.4 0l-.1-.4-.3-.2h-.6z"/>
</g>
<path d="M61 116.2h67.6M66 119.5h3.7M72.4 119.5h3.8M28.9 131.4v16.2M52 130.2v18.3M56.9 133.4v12.4M123.1 132.9v17.1M128.1 125.1v28.6M133 124.6v29.9M66.9 160h3.5M75.1 160h3.8" fill="none" stroke="#2b2824" stroke-width=".18"/>
<g fill="#2b2824">
<path d="M108.6 115.8l2.8 .4-2.8 .5z"/>
<path d="M128.1 123.7l.5 2.7h-.9z"/>
<path d="M122.7 135.4h.9l-.5 2.7z"/>
<path d="M123.1 140.9l.5 2.8h-.9z"/>
<path d="M133 123.3l.4 2.7h-1z"/>
<path d="M140.6 123.7l.4 2.7h-.9z"/>
<path d="M150.3 114.8l2.8-.5v.9z"/>
<path d="M179.3 114.3l2.7 .5-2.7 .4z"/>
<path d="M176.7 119.1l2.7 .4-2.7 .5z"/>
<path d="M153 119.5l2.7-.4v.9z"/>
<path d="M145.9 126.4l.4 2.7h-1z"/>
<path d="M140.1 152.6h.9l-.4 2.8z"/>
<path d="M145.3 150.1h1l-.4 2.8z"/>
<path d="M132.4 153h1l-.4 2.8z"/>
<path d="M127.7 152.6h.9l-.5 2.8z"/>
<path d="M71.2 116.2l2.8-.4v.9z"/>
<path d="M69.4 115.8l2.6 .4-2.6 .5z"/>
<path d="M67.9 119.1l2.8 .4-2.8 .5z"/>
<path d="M68.9 159.6l2.6 .4-2.6 .5z"/>
<path d="M74.1 160l2.8-.4v.9z"/>
<path d="M52 128.9l.5 2.7h-.9z"/>
<path d="M56.4 135.2h.9l-.4 2.8z"/>
<path d="M56.9 141l.4 2.8h-.9z"/>
<path d="M51.6 147.5h.9l-.5 2.7z"/>
<path d="M71.5 119.5l2.8-.4v.9z"/>
<path d="M60 116.2l2.8-.4v.9z"/>
<path d="M110.7 116.2l2.8-.4v.9z"/>
<path d="M115.8 115.8l2.8 .4-2.8 .5z"/>
</g>
<path d="M91.8 138.7h.1" fill="none" stroke="#2b2824" stroke-width=".18"/>
<path d="M89.5 120.4l1.5-.2a28.6 28.6 0 0 1-.3 7v3.2l.1 .6-1.4 .3a11.2 11.2 0 0 1-.1-4.9zM89.3 131.2l.1 .1zM89.4 131.3l1.4-.3 .7 3.5 .1 1.8-.2 2.9-.4 1.2v-.2l-1.5-.4v-.1a11.7 11.7 0 0 0 .3-5.6zM89.5 139.7v.1zM89.5 139.8l1.5 .4-.4 2.2 .2 2.2-1.4 .4-.1-.3a11 11 0 0 1 .2-4.9zM89.4 145v.1zM89.4 145l1.4-.4 .2 .5a11.2 11.2 0 0 1 .1 5.5l-.3 2.4-.2 1.1v-.2l-1.6-.1h.1a27.3 27.3 0 0 0 .7-6.4zM89 153.8h.1zM89 153.8l1.6 .1-.4 4.8-1.6-.2 .4-3.5z" fill="#fff"/>
<path d="M89.5 120.4v2.7l-.2 2.7-.2 4a33.1 33.1 0 0 1 1 7l-.4 2.7a9.5 9.5 0 0 0 0 6.4l.1 1.8a23.6 23.6 0 0 1-.7 6.2l-.5 4.8M91 120.4a18.4 18.4 0 0 1-.2 5.4 14 14 0 0 0 0 5.4l.7 4.4a13.7 13.7 0 0 1-.7 5.2l-.1 .7a7.1 7.1 0 0 0 .3 3.7 22.2 22.2 0 0 1-.4 8.8l-.3 2.8-.1 1.9" fill="none" stroke="#2b2824" stroke-width=".18"/>
<g fill="none" stroke="#2f2f2b" stroke-width=".18">
<path d="M43.6 127.1v.8M43.6 128.3v.1M43.6 128.9v.8M43.6 130.1v.3M43.6 130.8v.8M43.6 132.1v.1M43.6 132.6v.8M43.6 133.9v.2M43.6 134.5v.7M43.6 135.8v.1M43.6 136.4v.8M43.6 137.6v.1"/>
<path d="M43.6 138.3v.8M43.6 139.5v.1M43.6 140.1v.8M43.6 141.3v.3M43.6 142v.7M43.6 143.3v.1M43.6 143.8v.8M43.6 145.1v.1M43.6 145.8v.6M43.6 147v.1M43.6 147.6v.8M43.6 148.8v.1"/>
<path d="M43.6 149.5v.7M43.6 150.6v.3M43.6 151.3v.7"/>
</g>
<g fill="#e0e7f5" stroke="#fff" stroke-width=".18">
<path d="M70.2 245.6h8.6v5.2h-8.6z" fill-rule="evenodd"/>
<path d="M87.9 245.6h8.6v5.2h-8.6z" fill-rule="evenodd"/>
<path d="M105.7 245.6h8.6v5.2h-8.6z" fill-rule="evenodd"/>
<path d="M79.1 245.6h8.6v5.2h-8.6z" fill-rule="evenodd"/>
<path d="M96.9 245.6h8.6v5.2h-8.6z" fill-rule="evenodd"/>
<path d="M114.6 245.6h8.7v26.7h-8.7z" fill-rule="evenodd"/>
<path d="M123.8 245.6h8.6v26.7h-8.6z" fill-rule="evenodd"/>
<path d="M70.2 256.5h8.6v5.2h-8.6z" fill-rule="evenodd"/>
<path d="M87.9 256.5h8.6v5.2h-8.6z" fill-rule="evenodd"/>
<path d="M105.7 256.5h8.6v5.2h-8.6z" fill-rule="evenodd"/>
<path d="M79.1 256.5h8.6v5.2h-8.6z" fill-rule="evenodd"/>
<path d="M96.9 256.5h8.6v5.2h-8.6z" fill-rule="evenodd"/>
<path d="M70.2 251h8.6v5.2h-8.6z" fill-rule="evenodd"/>
<path d="M87.9 251h8.6v5.2h-8.6z" fill-rule="evenodd"/>
<path d="M105.7 251h8.6v5.2h-8.6z" fill-rule="evenodd"/>
<path d="M79.1 251h8.6v5.2h-8.6z" fill-rule="evenodd"/>
<path d="M96.9 251h8.6v5.2h-8.6z" fill-rule="evenodd"/>
<path d="M70.2 261.8h8.6v5.2h-8.6z" fill-rule="evenodd"/>
<path d="M87.9 261.8h8.6v5.2h-8.6z" fill-rule="evenodd"/>
<path d="M105.7 261.8h8.6v5.2h-8.6z" fill-rule="evenodd"/>
<path d="M79.1 261.8h8.6v5.2h-8.6z" fill-rule="evenodd"/>
<path d="M96.9 261.8h8.6v5.2h-8.6z" fill-rule="evenodd"/>
<path d="M70.2 267.2h8.6v5.2h-8.6z" fill-rule="evenodd"/>
<path d="M87.9 267.2h8.6v5.2h-8.6z" fill-rule="evenodd"/>
<path d="M105.7 267.2h8.6v5.2h-8.6z" fill-rule="evenodd"/>
<path d="M79.1 267.2h8.6v5.2h-8.6z" fill-rule="evenodd"/>
<path d="M96.9 267.2h8.6v5.2h-8.6z" fill-rule="evenodd"/>
</g>
<g fill="#231f20" stroke="#231f20" stroke-width=".18">
<path d="M118.7 247.8h.2v19.8h-.2z" fill-rule="evenodd"/>
<path d="M128 249.5h.2v19.8h-.2z" fill-rule="evenodd"/>
<path d="M127.5 269h1.2l-.6 1.8z" fill-rule="evenodd"/>
<path d="M118.8 247.4l.6 1.8h-1.2z" fill-rule="evenodd"/>
</g>
<path d="M19.9 177.6h164.8" fill="none" stroke="#849daa" stroke-width=".5"/>
<g font-size="7.1" fill="#fff">
<text x="197.2" y="41.1" transform="rotate(-90 197.2 41.1)">English</text>
<text x="197.2" y="37.1" transform="rotate(-90 197.2 37.1)">English</text>
</g>
<g font-size="5.6" fill="#0075be">
<text x="24.9" y="34.8">Torque characteristics</text>
<text x="24.9" y="103.8">Scale drawings</text>
<text x="24.9" y="189.7">Connection consignment</text>
</g>
<text font-size="4.8" fill="#849daa" x="191.7" y="240" transform="rotate(-90 191.7 240)">www.isel.com</text>
<text font-size="4.6" fill="#231f20" x="183.3" y="242.7" transform="rotate(-90 183.3 242.7)">®</text>
<text font-size="4.2" fill="#231f20" x="79.5" y="109.5">76,2</text>
<g font-size="3.5" fill="#231f20">
<text x="35.8" y="14.4">Hybrid Two-Phase Stepper Motor MS 110</text>
<text x="35.8" y="18.9">Hybrid Two-Phase Stepper Motor MS 160</text>
<text x="35.8" y="23.4">Hybrid Two-Phase Stepper Motor MS 160 W</text>
<text x="51.5" y="282.9">isel Germany AG</text>
<text x="79.9" y="282.9">Buergermeister-Ebert-Str. 40</text>
<text x="123.9" y="282.9">D-36124 Eichenzell</text>
</g>
<g font-size="3.3" fill="#2b2824">
<text x="70.6" y="171">Type MS 160 W:strengthened shaft end at the</text>
<text x="93.9" y="175">output side,Ø 8 mm</text>
</g>
<g font-size="3.2" fill="#231f20">
<text x="119.6" y="14.5">Item-No. 473030</text>
<text x="119.6" y="19">Item-No. 473041</text>
<text x="119.6" y="23.5">Item-No. 473043</text>
</g>
<g font-size="3.2" fill="#2b2824">
<text x="28.3" y="155.4">MS 160 W</text>
<text x="33.3" y="151.7">Type</text>
</g>
<g font-size="2.9" fill="#231f20">
<text x="71.4" y="214.1">A</text>
<text x="95.4" y="214.1">A</text>
<text x="107.5" y="214.1">A</text>
<text x="169" y="214.1">A</text>
<text x="70.7" y="218.9">COM</text>
<text x="83.8" y="216.4">A</text>
<text x="71.3" y="223.2">A\</text>
<text x="71.4" y="227.2">B</text>
<text x="95.1" y="223.2">A\</text>
<text x="95.2" y="227.2">B</text>
<text x="107.2" y="223.2">A\</text>
<text x="107.3" y="227.2">B</text>
<text x="168.7" y="223.2">A\</text>
<text x="168.7" y="227.2">B</text>
<text x="70.7" y="231.6">COM</text>
<text x="83.8" y="229.5">B</text>
<text x="71.3" y="236.3">B\</text>
<text x="95.2" y="236.3">B\</text>
<text x="107.3" y="236.3">B\</text>
<text x="168.7" y="236.3">B\</text>
</g>
<g font-size="2.8" fill="#231f20">
<text x="78.5" y="196.9">Type of connection (extern)</text>
<text x="144.2" y="196.9">motor</text>
</g>
<g font-size="2.6" fill="#231f20">
<text x="41.8" y="286.8">Tel.: +49 (6659) 981-0</text>
<text x="70.2" y="286.8">Fax: +49 (6659) 981-776</text>
<text x="101.1" y="286.8">E-Mail: automation@isel.com</text>
<text x="135.5" y="286.8">www.iselautomation.de</text>
</g>
<g font-size="2.3" fill="#231f20">
<text x="29.2" y="42.2">Torque (Ncm)</text>
<text x="81.1" y="64.3" transform="rotate(-90 81.1 64.3)">Torque (Ncm)</text>
<text x="135.5" y="64.3" transform="rotate(-90 135.5 64.3)">Torque (Ncm)</text>
<text x="41.2" y="80.3">Speed (kHz)</text>
<text x="87" y="108.9">(Step motor MS 110)</text>
<text x="87" y="114.3">(Step motor MS 160)</text>
<text x="28.7" y="196.9">1</text>
<text x="28.7" y="205.8">2</text>
<text x="28.7" y="208.1">3</text>
<text x="28.7" y="217.1">4</text>
<text x="40.7" y="225.5" transform="rotate(-90 40.7 225.5)">5</text>
<text x="49.9" y="225.5" transform="rotate(-90 49.9 225.5)">6</text>
<text x="52.6" y="225.5" transform="rotate(-90 52.6 225.5)">7</text>
<text x="61.3" y="225.5" transform="rotate(-90 61.3 225.5)">8</text>
</g>
<g font-size="2.1" fill="#231f20">
<text x="55.7" y="41.7">Stepper motor MS 110</text>
<text x="100.7" y="41.7">Stepper motor MS 160</text>
<text x="154.6" y="41.7">Stepper motor MS 160 W</text>
</g>
<g font-size="1.8" fill="#2b2824">
<text x="82.8" y="43.6">2,0</text>
<text x="137.4" y="43.6">2,0</text>
<text x="82.7" y="52.4">1,5</text>
<text x="137.3" y="52.4">1,5</text>
<text x="75.5" y="63.6" transform="rotate(-90 75.5 63.6)">Drehmoment / Nm</text>
<text x="82.7" y="61.1">1,0</text>
<text x="137.3" y="61.1">1,0</text>
<text x="82.7" y="69.4">0,5</text>
<text x="137.3" y="69.4">0,5</text>
<text x="98.6" y="80">100</text>
<text x="107.8" y="83.8">Rev/</text>
<text x="110.6" y="80">1000</text>
<text x="127.7" y="80">10000</text>
<text x="153.2" y="80">100</text>
<text x="164.8" y="83.8">Rev/</text>
<text x="165.2" y="80">1000</text>
<text x="182.3" y="80">10000</text>
</g>
<g font-size="1.8" fill="#231f20">
<text x="97.5" y="202.6">bipolar</text>
<text x="73.2" y="205.5">unipolar</text>
<text x="84.5" y="207">1 Winding</text>
<text x="98" y="207">serial</text>
<text x="109.3" y="207">parallel</text>
<text x="128.5" y="205.5">Leads MS110</text>
<text x="145.7" y="205.5">Leads MS160</text>
<text x="165.6" y="205.5">Winding</text>
<text x="121.1" y="212.5">1</text>
<text x="121.1" y="215.4">2</text>
<text x="126.3" y="212.5">black</text>
<text x="126.3" y="215.4">black / white</text>
<text x="143.5" y="212.5">red</text>
<text x="143.5" y="215.4">red / white</text>
<text x="121.1" y="218.2">3</text>
<text x="121.1" y="221.1">4</text>
<text x="126.3" y="218.2">orange / white</text>
<text x="126.3" y="221.1">orange</text>
<text x="143.5" y="218.2">black / white</text>
<text x="143.5" y="221.1">black</text>
<text x="121.1" y="223.9">5</text>
<text x="121.1" y="226.8">6</text>
<text x="126.3" y="223.9">red</text>
<text x="126.3" y="226.8">red / white</text>
<text x="143.5" y="223.9">green</text>
<text x="143.5" y="226.8">green / white</text>
<text x="121.1" y="229.6">7</text>
<text x="121.1" y="232.5">8</text>
<text x="126.3" y="229.6">yellow / white</text>
<text x="126.3" y="232.5">yellow</text>
<text x="143.5" y="229.6">yellow / white</text>
<text x="143.5" y="232.5">yellow</text>
<text x="72.6" y="248.9">STEP</text>
<text x="82.9" y="248.9">A</text>
<text x="91.6" y="248.9">B</text>
<text x="100.5" y="248.9">A\</text>
<text x="109.2" y="248.9">B\</text>
<text x="126.5" y="249">CCW</text>
<text x="74" y="254.2">1</text>
<text x="82.8" y="254.2">+</text>
<text x="91.5" y="254.2">+</text>
<text x="101.1" y="254.2">-</text>
<text x="109.6" y="254.2">-</text>
<text x="74" y="259.7">2</text>
<text x="83.3" y="259.7">-</text>
<text x="91.5" y="259.7">+</text>
<text x="100.7" y="259.7">+</text>
<text x="109.6" y="259.7">-</text>
<text x="74" y="264.9">3</text>
<text x="83.3" y="264.9">-</text>
<text x="92" y="264.9">-</text>
<text x="100.7" y="264.9">+</text>
<text x="109.2" y="264.9">+</text>
<text x="74" y="270.3">4</text>
<text x="82.8" y="270.3">+</text>
<text x="92" y="270.3">-</text>
<text x="101.1" y="270.3">-</text>
<text x="109.2" y="270.3">+</text>
<text x="117.8" y="270.3">CW</text>
<text x="151.7" y="275.4">Technical specification subject to change !.</text>
</g>
<g font-size="1.6" fill="#231f20">
<text x="25.3" y="47">180</text>
<text x="55.6" y="46">Motor operation: Half step</text>
<text x="55.6" y="47.8">Control: UMS 6</text>
<text x="25.3" y="50.1">160</text>
<text x="25.3" y="53.3">140</text>
<text x="55.6" y="49.6">Voltage: 63 V</text>
<text x="25.3" y="56.5">120</text>
<text x="25.3" y="59.7">100</text>
<text x="26.2" y="62.8">80</text>
<text x="26.2" y="66.1">60</text>
<text x="26.2" y="69.2">40</text>
<text x="26.2" y="72.4">20</text>
<text x="27.2" y="75.6">0</text>
<text x="31.2" y="77">0,1</text>
<text x="37.9" y="77">0,2</text>
<text x="45.5" y="77">0,5</text>
<text x="52.1" y="77">1</text>
<text x="58.4" y="77">2</text>
<text x="64.5" y="77">4,5</text>
<text x="71.8" y="77">10</text>
</g>
<g font-size="1.4" fill="#f5821f">
<text x="120.3" y="44.6">-4A 24V Parallel</text>
<text x="174.9" y="44.6">-6A 24V Paralell</text>
</g>
<g font-size="1.4" fill="#00adef">
<text x="120.3" y="45.8">-4A 48V Parallel</text>
<text x="174.9" y="45.8">-6A 48V Paralell</text>
</g>
<g font-size="1.4" fill="#2b2824">
<text x="111" y="82.7">1</text>
<text x="168" y="82.7">1</text>
<text x="110.9" y="84.4">min</text>
<text x="167.9" y="84.4">min</text>
</g>
<g font-size="1.2" fill="#b72837">
<text x="33.5" y="12.2">®</text>
<text x="33.5" y="16.7">®</text>
<text x="33.5" y="21.2">®</text>
</g>
</svg>
